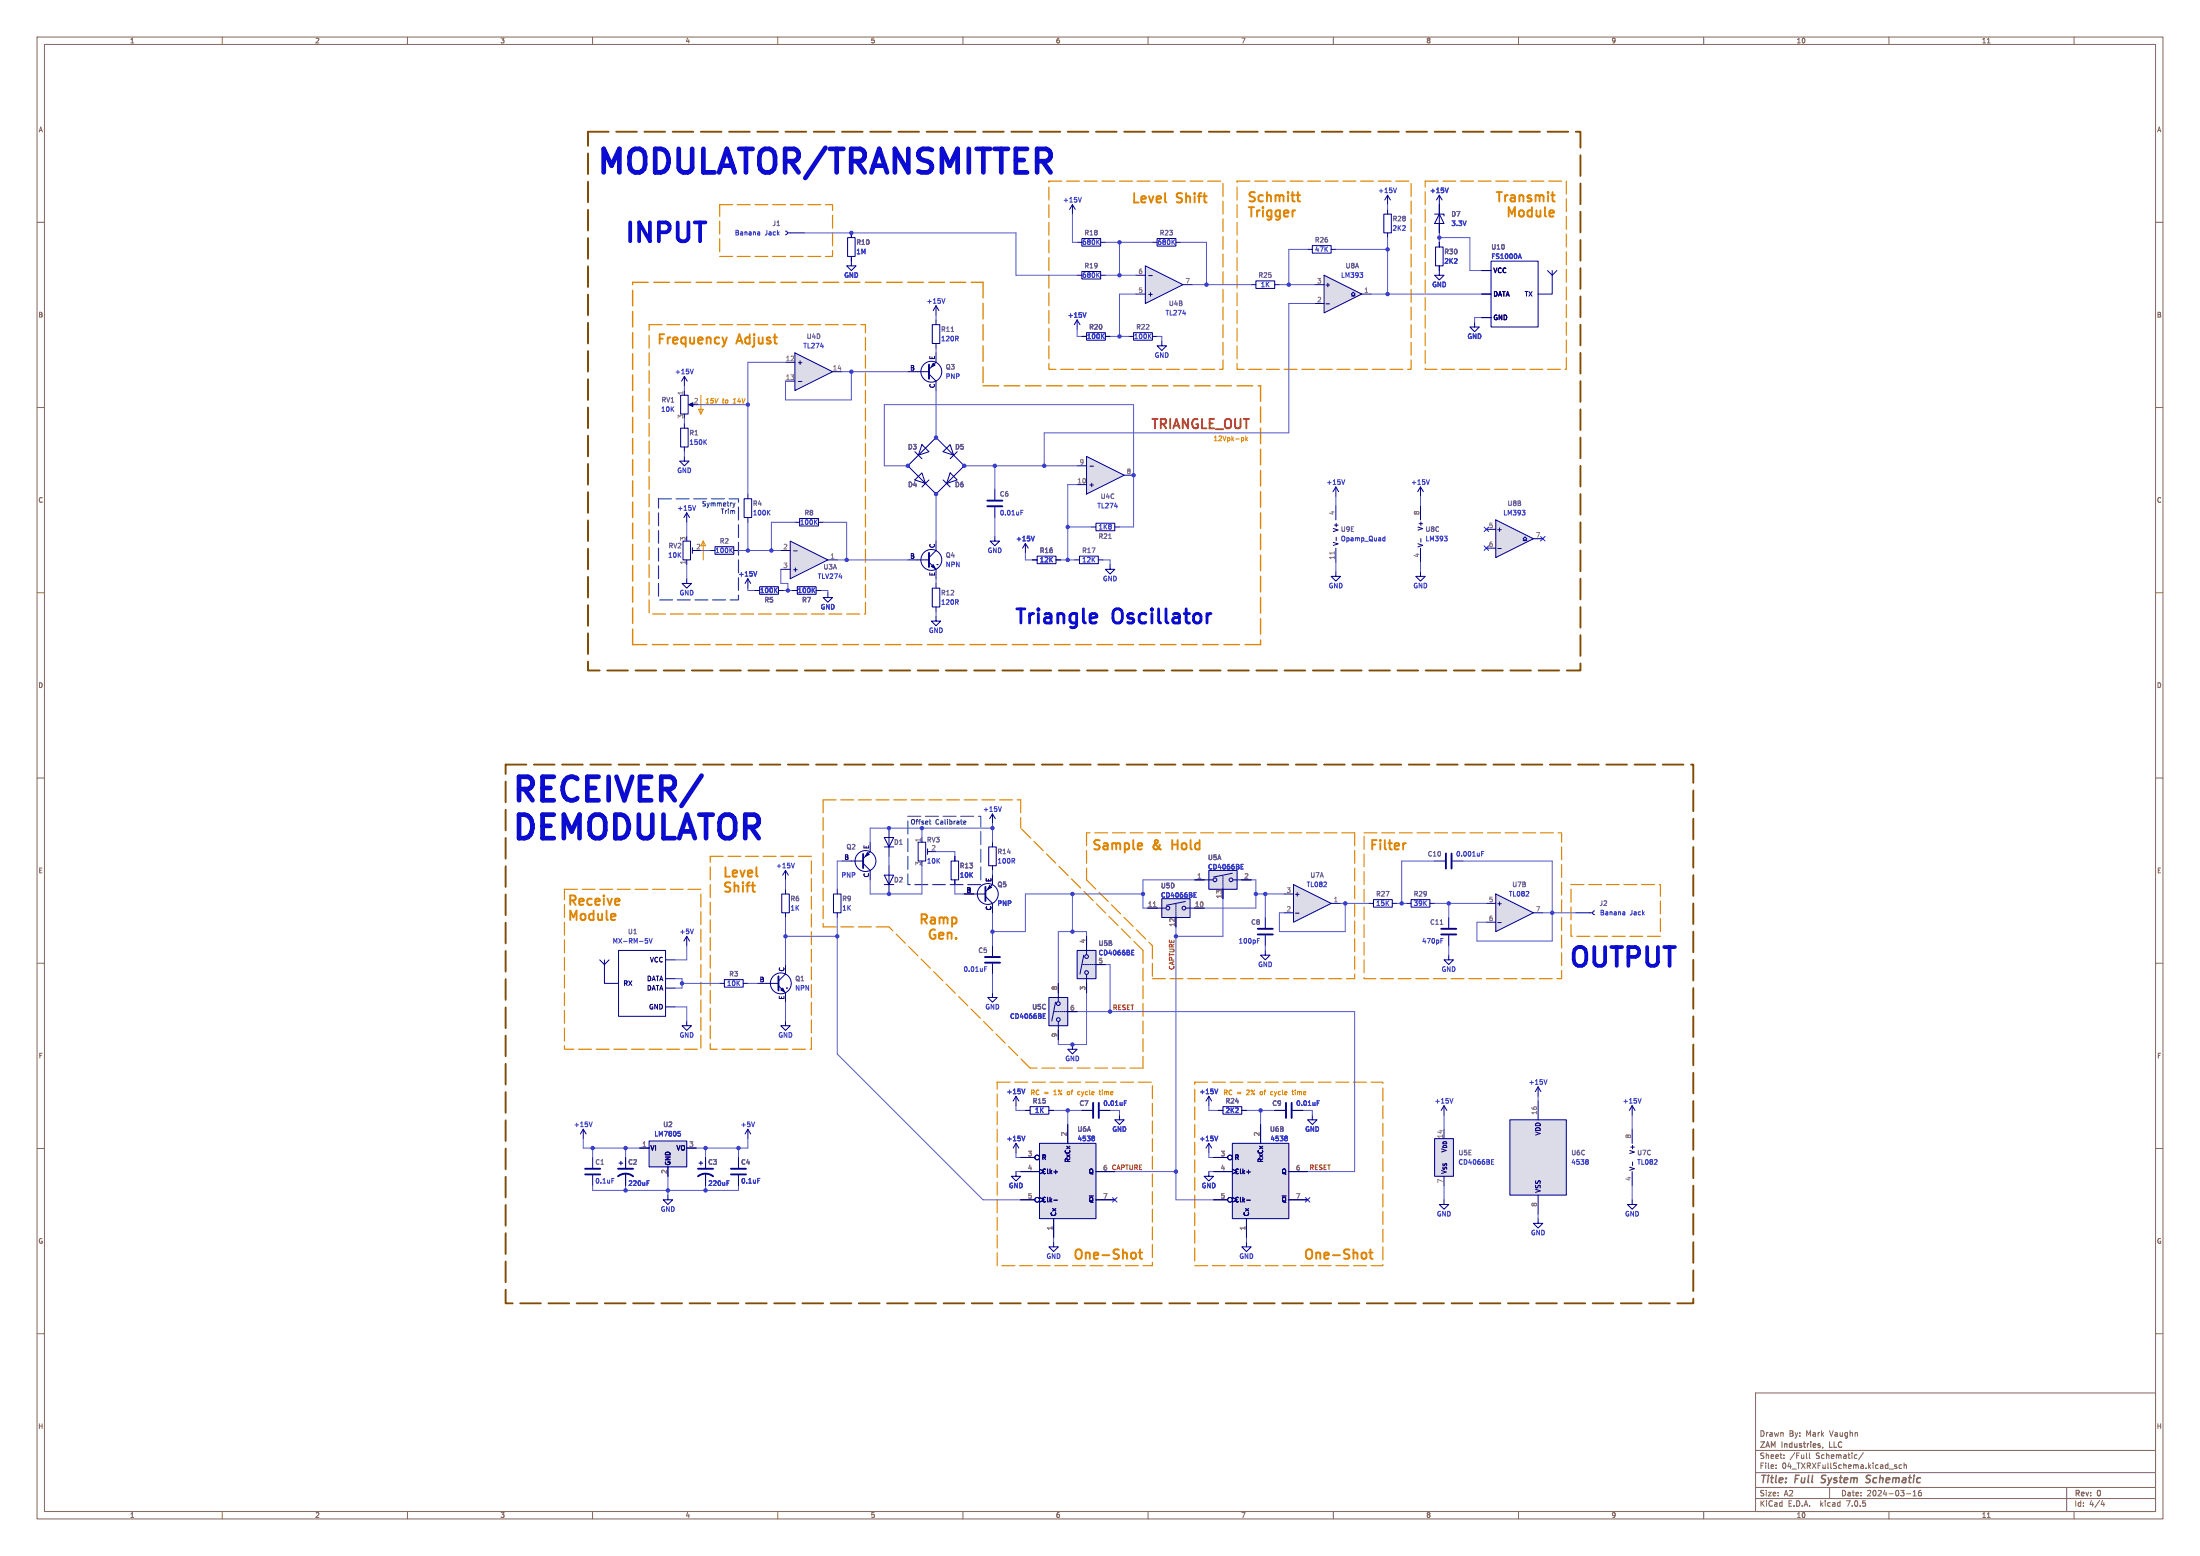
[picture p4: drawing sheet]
<svg xmlns="http://www.w3.org/2000/svg" width="594mm" height="420mm" viewBox="0 0 594 420" stroke-linecap="round" stroke-linejoin="round" font-family="sans-serif">
<g fill="none" stroke="#83655e" stroke-width=".27">
<path d="M10 10h574v400h-574zM12 12h570v396h-570zM60 10v2M110 10v2M160 10v2M210 10v2M260 10v2M310 10v2M360 10v2M410 10v2M460 10v2M510 10v2"/>
<path d="M536.6 11.6h.7M560 10v2M10 60h2M582 60h2M10 110h2M582 110h2M10 160h2M582 160h2M10 210h2M582 210h2M10 260h2M582 260h2"/>
<path d="M10 310h2M582 310h2M10 360h2M474 376h108v32h-108zM582 360h2M474 397.5h108M474 391.5h108M479.5 396.2v.2M479.5 395.4v.2M481.7 393.5v.2M481.7 392.7v.2M487.7 392.2v1.3l.3 .2"/>
<path d="M488.5 392.2v1.3l.2 .2M501.2 392.7h.2M501.4 393.6l-.2 .1M503.1 392.1l-1.3 1.9M511.5 395.7l.7 .4-.2 .3-.5-.1M512.1 395.4h-.4l-.2 .2M513.5 395.4h-.5l-.3 .3 .2 .6h.6M514.1 395.5l.6-.1v1M514.1 394.9v1.5M60 408v2M110 408v2M160 408v2"/>
<path d="M210 408v2M260 408v2M310 408v2M360 408v2M410 408v2M460 408v2M474 404.5h108M474 401.5h108M494 401.5v3M510 408v2M514.7 403.2h1.2M516.5 403.8h.9"/>
<path d="M516.5 402.7l.5-.4v1.5M518.7 402.3h-.5l-.2 .3v.9l.2 .3 .5-.2v-.7l-.5-.1-.2 .3M536.6 409.6h.7M558 401.5v6.5M560 408v2M567.7 405l-.4 1.1h.9M568 405.6v1"/>
</g>
<path d="M504.2 398.3l-.3 .5 .3 .3M503.7 400.1l.8 .1" fill="none" stroke="#83655e" stroke-width=".4"/>
<path d="M492.2 390.6l-.1 .2" fill="none" stroke="#83655e" stroke-width=".3"/>
<g fill="none" stroke="#000084" stroke-width=".27">
<path d="M161.9 259.1l1.3 1.3v-1.3M164.5 259.1l-1.3 1.3v5h3.8M167 256.5h12.7v17.8h-12.7zM179.7 259.1h2.5M185.4 252.7l-.7 1.3M185.4 252.7v2.6M185.4 252.7l.8 1.3M211.1 241.3h2v5.1h-2zM212.1 240v1.3M212.1 246.4v1.3M179.7 266.7h2.5M179.7 264.2h2.5"/>
<path d="M179.7 271.8h2.5M194.3 265.4h1.3M195.6 264.4h5.1v2h-5.1zM200.7 265.4h1.2M157.5 304.8l-.8 1.3M157.5 304.8v2.5M157.5 304.8l.7 1.3M326.4 308.6l-.8 1.3M326.4 308.6v2.6M326.4 308.6l.8 1.3"/>
</g>
<path d="M174.2 253.3h.6M174.7 253.8l.2 .2-.2 .6M175.3 253.3l.4 1.3 .4-1.3M187.2 250.8l-.4 1.2M159.9 302.8l-.4 1.3M328.8 306.6l-.4 1.3" fill="none" stroke="#353dd0" stroke-width=".27"/>
<path d="M214.6 95.3l10.2 5-10.2 5.1z" fill="#dcdbe8"/>
<g fill="none" stroke="#000084" stroke-width=".27">
<path d="M212.1 97.8h2.5M214.6 95.3l10.2 5-10.2 5.1zM212.1 102.9h2.5M224.8 100.3h2.5M200.9 134.6h2v5.1h-2zM201.9 133.4v1.2M201.9 139.7v1.3M215.9 140h5.1v2h-5.1zM201.9 156.2l-.7 1.3M201.9 156.2v2.6M201.9 156.2l.8 1.3M203.8 159.4h1.3"/>
<path d="M205.1 158.4h5.1v2h-5.1zM210.2 159.4h1.3M214 159.4h1.3M214.6 141h1.3M215.3 158.4h5v2h-5zM220.3 159.4h1.3M221 141h1.2M360.7 154.3v1.3h1.2l-1.2 1.2-1.3-1.2h1.3M383.5 154.3v1.3h1.3l-1.3 1.2-1.2-1.2h1.2M180.3 322.6v1.3h1.3l-1.3 1.2-1.2-1.2h1.2"/>
</g>
<path d="M215.5 103h1" fill="none" stroke="#15005e" stroke-width=".27"/>
<path d="M204.3 154.2l-.4 1.3" fill="none" stroke="#353dd0" stroke-width=".27"/>
<path d="M213.4 146.1l10.1 5-10.1 5.1z" fill="#dcdbe8"/>
<g fill="none" stroke="#000084" stroke-width=".27">
<path d="M183.8 106.7h2v5.1h-2zM184.8 101.6l-.8 1.3M184.8 101.6v2.5M184.8 105.4v1.3M184.8 101.6l.7 1.3M186.3 109.2h1M210.8 148.6h2.6M210.8 153.7h2.6M213.4 146.1l10.1 5-10.1 5.1zM223.5 151.1h2.6M268 219.7l-.8 1.3M268 219.7v2.6"/>
<path d="M268 219.7l.7 1.3M212.1 235l-.8 1.2M212.1 235v2.5M212.1 235l.8 1.2M212.1 275.6v1.3h1.3l-1.3 1.2-1.3-1.2h1.3"/>
</g>
<path d="M214.3 148.7h.9" fill="none" stroke="#15005e" stroke-width=".27"/>
<path d="M187.2 99.6l-.4 1.3M270.4 217.7l-.4 1.3M214.5 233l-.4 1.3" fill="none" stroke="#353dd0" stroke-width=".27"/>
<path d="M185.9 109.2l1.2-.5v1z" fill="#000084" stroke="#000084" stroke-width=".27"/>
<path d="M293.4 123.2l10.1 5.1-10.1 5.1z" fill="#dcdbe8"/>
<g fill="none" stroke="#000084" stroke-width=".27">
<path d="M289.6 55.2l-.8 1.3M289.6 55.2v2.6M289.6 55.2l.7 1.3M290.8 74.3h1.3M290.8 65.4h1.3M292.1 73.3h5.1v2h-5.1zM292.1 64.4h5.1v2h-5.1zM297.2 74.3h1.2M297.2 65.4h1.2M183.8 115.6h2v5.1h-2zM184.8 114.3v1.3M184.8 123.2v1.3h1.3l-1.3 1.2-1.3-1.2h1.3"/>
<path d="M184.8 120.7v1.2M185.4 138.4l-.7 1.3M185.4 138.4v2.6M185.4 138.4l.8 1.3M290.8 130.8h2.6M290.8 125.7h2.6M293.4 123.2l10.1 5.1-10.1 5.1zM303.5 128.3h2.6M184.4 146.1h2v5h-2zM185.4 156.2v1.3h1.3l-1.3 1.3-1.3-1.3h1.3M185.4 151.1v1.3M186.9 147.8v1.6"/>
<path d="M186.9 148.6h1.1M191.8 148.6h1.2M193 147.6h5.1v2h-5.1zM198.1 148.6h1.3M245.1 151.1h5.7M250.8 151.8l1.9 1.9v2.5M251.7 158.8h2v5h-2zM252.7 146.1v2.5l-1.9 1.9M252.7 157.5v1.3M253 152.4h.1M268.6 144.8v1.3h1.3l-1.3 1.2-1.3-1.2h1.3M276.9 146.7l-.8 1.3"/>
<path d="M276.9 146.7v2.5M276.9 146.7l.7 1.3M278.8 151.1h1.2M280 150.1h5.1v2h-5.1zM285.1 151.1h1.3M290.2 151.1h1.3M291.5 150.1h5v2h-5zM296.5 151.1h1.3M299.7 152.4v1.3h1.3l-1.3 1.2-1.3-1.2h1.3M252.7 166.4v1.2h1.3l-1.3 1.3-1.2-1.3h1.2M252.7 163.8v1.3M204.5 265.4h5.7"/>
<path d="M210.2 266.1l1.9 1.9v2.5M212.1 260.4v2.5l-1.9 1.9M212.3 266.7h.1"/>
<circle cx="251.5" cy="151.1" r="2.82"/>
<circle cx="210.8" cy="265.4" r="2.82"/>
</g>
<path d="M294.3 125.8h.9" fill="none" stroke="#15005e" stroke-width=".27"/>
<path d="M292 53.3l-.4 1.3M187.8 136.5l-.4 1.2M279.3 144.7l-.4 1.3" fill="none" stroke="#353dd0" stroke-width=".27"/>
<path d="M250.8 149.2v3.8M210.2 263.5v3.8" fill="none" stroke="#000084" stroke-width=".51"/>
<g fill="#000084" stroke="#000084" stroke-width=".27">
<path d="M210.8 267.2l.5-.5 .5 1z"/>
<path d="M251.5 152.9l.5-.5 .5 1z"/>
</g>
<path d="M309.2 71.8l10.2 5-10.2 5.1z" fill="#dcdbe8"/>
<g fill="none" stroke="#000084" stroke-width=".27">
<path d="M306.7 79.4h2.5M306.7 74.3h2.5M309.2 71.8l10.2 5-10.2 5.1zM319.4 76.8h2.5M337.8 76.8h1.3M339.1 75.8h5.1v2.1h-5.1zM344.2 76.8h1.2M353.1 67.3h1.2M354.3 66.3h5.1v2h-5.1zM359.4 67.3h1.3M322.6 237.5h4.8M326.4 235h7.6v5h-7.6z"/>
<path d="M330.2 236.5v.2M330.2 237v.2M330.2 237.5v.2M330.2 238v.3M330.2 238.5v.3M330.2 239v.3M330.2 239.5v3.1M332.7 235.7l-5 1M333 237.5h4.8M309.9 245.1h4.8M313.7 242.6h7.6v5.1h-7.6zM317.5 244.1v.2"/>
<path d="M317.5 244.6v.3M317.5 245.1v.3M317.5 245.6v.3M317.5 246.1v.3M317.5 246.6v.3M317.5 247.1v3.1M320 243.3l-5 1M320.3 245.1h4.8M341.6 256.5v1.3h-1.2l1.2 1.3 1.3-1.3h-1.3M341.6 247.7v2.7M341.6 252.5v2.8M391.2 257.8v1.3h-1.3l1.3 1.3 1.2-1.3h-1.2"/>
<path d="M283.2 269.2h5.1v7.7h-5.1zM284.7 273.1h.3M285 270.5l-1 5.1M285.2 273.1h.3M285.7 265.4v4.9M285.7 275.8v4.9M285.7 273.1h.3M286.3 273.1h.2M286.8 273.1h.2M287.3 273.1h.2M287.8 273.1h3M326.4 295.9l-.8 1.3"/>
<path d="M326.4 295.9v2.6M326.4 295.9l.8 1.3M328.9 299.7h1.3M330.2 298.7h5.1v2h-5.1zM335.3 299.7h1.2M344.2 299.7h2.8M349 299.7h2.8M440.7 298.5l-.8 1.2M440.7 298.5v2.5M440.7 298.5l.8 1.2M160 312.4v2.8M160 317.2v2.8"/>
<path d="M172.7 309.9h2.6M175.3 308h10.1v7h-10.1zM180.3 315v2.5M185.4 309.9h2.6M199.4 312.4v2.8M199.4 317.2v2.8M302.3 301v1.3h1.2l-1.2 1.2-1.3-1.2h1.3M326.4 316.2v1.3h1.3l-1.3 1.3-1.3-1.3h1.3M354.3 301v1.3h1.3l-1.3 1.2-1.2-1.2h1.2M440.7 304.8v3.8M440.7 316.2v3.8M389.9 323.9v1.2h1.3l-1.3 1.3-1.3-1.3h1.3"/>
<path d="M440.7 323.9v1.2h1.3l-1.3 1.3-1.3-1.3h1.3"/>
<circle cx="328" cy="237.5" r=".51"/>
<circle cx="332.4" cy="237.5" r=".51"/>
<circle cx="315.3" cy="245.1" r=".51"/>
<circle cx="319.7" cy="245.1" r=".51"/>
<circle cx="285.7" cy="270.9" r=".51"/>
<circle cx="285.7" cy="275.2" r=".51"/>
</g>
<path d="M310.2 74.4h.9M440.8 313.6v1" fill="none" stroke="#15005e" stroke-width=".27"/>
<g fill="#dcdbe8" stroke="#dcdbe8" stroke-width=".27">
<path d="M175.3 308h10.1v7h-10.1z"/>
<path d="M326.4 235h7.6v5h-7.6z"/>
<path d="M313.7 242.6h7.6v5.1h-7.6z"/>
<path d="M283.2 269.2h5.1v7.7h-5.1z"/>
</g>
<g fill="none" stroke="#353dd0" stroke-width=".27">
<path d="M335.1 233.9h.4M335.1 234.6h.6M335.1 233.3h.6M322.4 241.5h.4M322.4 242.2h.6M322.4 240.9h.6M339.5 253.3h.6M281.7 274.2h.4M281.7 274.9h.6M281.7 273.6h.6M328.8 293.9l-.4 1.3M355.6 297.7h.5"/>
<path d="M355.6 297.1h.6M443.1 296.5l-.4 1.3M165.2 318.1h.6M183.1 305.4h.6M183.5 305.9l.3 .2-.3 .5M204.6 318.1h.6"/>
</g>
<path d="M339.6 252.2h4.1M339.6 250.7h4.1M347.2 297.7v4.1M348.7 297.7v4.1M158 317h4.1M158 315.5h4.1M197.4 317h4M197.4 315.5h4" fill="none" stroke="#000084" stroke-width=".51"/>
<path d="M311.4 244.7h.7" fill="none" stroke="#848484" stroke-width=".27"/>
<path d="M403.9 241.3l10.1 5.1-10.1 5.1z" fill="#dcdbe8"/>
<g fill="none" stroke="#000084" stroke-width=".27">
<path d="M294.6 142.2h1.3M295.9 141.2h5.1v2.1h-5.1zM301 142.2h1.3M223.5 160v1.3h1.3l-1.3 1.3-1.3-1.3h1.3M387.3 232.4h2.8M392.2 232.4h2.8M379.7 243.8h1.3M381 242.8h5.1v2.1h-5.1zM386.1 243.8h1.2M391.2 247.7v2.7M391.2 252.5v2.8M401.3 243.8h2.6"/>
<path d="M401.3 248.9h2.6M403.9 241.3l10.1 5.1-10.1 5.1zM414 246.4h2.6M185.4 275.6v1.3h1.3l-1.3 1.2-1.3-1.2h1.3M389.9 298.5l-.8 1.2M389.9 298.5v2.5M389.9 298.5l.8 1.2M415.3 293.4l-.8 1.2M415.3 293.4v2.5M415.3 293.4l.8 1.2M167.1 313.9h1M167.6 313.4v1.1"/>
<path d="M168.9 312.4v2.8M168.9 316.7v3.3M188.7 313.9h1M189.2 313.4v1.1M190.5 312.4v2.8M190.5 316.7v3.3M201.9 304.8l-.7 1.3M201.9 304.8v2.5M201.9 304.8l.8 1.3M387.3 307.3h5.1v10.2h-5.1zM389.9 317.5v2.5"/>
</g>
<path d="M404.4 249h1" fill="none" stroke="#15005e" stroke-width=".27"/>
<path d="M390.4 230.4v4M391.9 230.4v4M389.1 252.2h4.1M389.1 250.7h4.1M166.9 317.5a3.3 3.3 0 0 1 4 0M166.9 315.5h4M188.5 317.5a3.3 3.3 0 0 1 4 0M188.5 315.5h4" fill="none" stroke="#000084" stroke-width=".51"/>
<path d="M400 230.4h.5M400 229.8h.6M389 253.3h.6M392.3 296.5l-.4 1.3M417.7 291.4l-.4 1.3M174.7 318.7h.6M196.3 318.7h.6M203.7 302.8l-.4 1.3M402.7 313.6h.4M402.7 314.3h.6M402.7 313h.6" fill="none" stroke="#353dd0" stroke-width=".27"/>
<path d="M387.3 307.3h5.1v10.2h-5.1z" fill="#dcdbe8" stroke="#dcdbe8" stroke-width=".27"/>
<path d="M349.2 238.8l10.2 5-10.2 5.1z" fill="#dcdbe8"/>
<g fill="none" stroke="#000084" stroke-width=".27">
<path d="M252.7 95.3v2.5l-1.9 1.9M292.1 90.8h1.3M293.4 89.8h5v2h-5zM298.4 90.8h1.3M304.8 90.8h1.3M306.1 89.8h5v2h-5zM311.1 90.8h1.3M245.1 100.3h5.7M250.8 101l1.9 1.9v2.5M360.7 131.4v2.6M360.7 136.5v3.8M360.7 131.4l-.8 1.3"/>
<path d="M360.7 131.4l.7 1.3M360.7 148v3.8M349.2 238.8l10.2 5-10.2 5.1zM346.7 246.4h2.5M346.7 241.3h2.5M359.4 243.8h2.5M369.6 243.8h1.2M370.8 242.8h5.1v2.1h-5.1zM375.9 243.8h1.3M415.3 328.9v1.3h1.3l-1.3 1.3-1.3-1.3h1.3"/>
<circle cx="251.5" cy="100.3" r="2.82"/>
</g>
<path d="M360.8 145v1M349.8 246.5h.9" fill="none" stroke="#15005e" stroke-width=".27"/>
<path d="M250.8 98.4v3.8" fill="none" stroke="#000084" stroke-width=".51"/>
<path d="M252 98l.5 .6-1 .5z" fill="#000084" stroke="#000084" stroke-width=".27"/>
<path d="M360.3 148.9v.7" fill="none" stroke="#848484" stroke-width=".27"/>
<path d="M363.1 129.5l-.4 1.3M373.6 145.1l.3 .1M373.9 144.7v1.3M373.9 145.9l-.3 .1" fill="none" stroke="#353dd0" stroke-width=".27"/>
<path d="M403.9 140.3l10.1 5.1-10.1 5.1z" fill="#dcdbe8"/>
<g fill="none" stroke="#000084" stroke-width=".27">
<path d="M373.6 57.8h2.1v5.1h-2.1zM374.6 56.5v1.3M387.3 57.8h2.6v.5M388.6 57.8l1.3 2.5h-2.6zM388.6 55.2v7.7M212.1 62.4l.4 .1 .1 .4-.2 .3-.3 .2M212.6 62.9h4.6M228.9 64.1h2v5.1h-2zM229.9 69.2v2.6h1.2l-1.2 1.2-1.3-1.2h1.3M229.9 62.9v1.2M311.1 65.4h1.3M312.4 64.4h5.1v2h-5.1z"/>
<path d="M317.5 65.4h1.3M374.6 62.9v1.2M387.6 66.7h2v5.1h-2zM388.6 71.8v2.5h1.3l-1.3 1.3-1.3-1.3h1.3M388.6 65.4v1.3M251.7 87.6h2v5.1h-2zM252.7 82.6l-.7 1.2M252.7 82.6v2.5M252.7 86.4v1.2M252.7 92.7v1.3M252.7 82.6l.8 1.2M290.8 86.4l-.7 1.2"/>
<path d="M290.8 86.4v2.5M290.8 86.4l.8 1.2M313.7 92.1v1.2h1.3l-1.3 1.3-1.3-1.3h1.3M252.7 118.1h.1M252.7 118.1l7.6 7.6M252.7 118.1l-7.6 7.6M245.1 125.7h.1M245.1 125.7l7.6 7.7M247 129.5l1.9-1.9 1 2.9zM247 121.9l1.9 1.9M248.9 120l1.9 1.9-2.8 1zM250.8 129.5l-1.9 1.9"/>
<path d="M252.7 133.4h.1M254.6 121.9l1.9-1.9 1 2.9zM254.6 129.5l1.9 1.9M256.5 127.6l1.9 1.9-2.8 1zM258.4 121.9l-1.9 1.9M260.3 125.7h.1M260.3 125.7l-7.6 7.7M268.6 132.1v2.8M268.6 136.9v2.8M383.5 131.4v2.6M383.5 136.5v3.8M383.5 131.4l-.7 1.3"/>
<path d="M383.5 131.4l.8 1.3M383.5 148v3.8M401.3 142.9h2.6M401.3 148h2.6M403.9 140.3l10.1 5.1-10.1 5.1zM411.2 145.9h.5l-.5-.5 .5-.5 .5 .5-.5 .5h.5M414 145.4h2.6M247.9 227.3h2v5.1h-2zM248.9 226.1v1.2M250.4 229.1v1.5M250.4 229.9h1.1M256.8 232.4h2v5.1h-2z"/>
<path d="M257.8 231.1v1.3M257.8 237.5v1.3M268 255.3v2.8M268 260.1v2.8M327.7 312.4h3.8M327.7 316.2h5M332.7 308.6h15.3v20.3h-15.3zM340.4 303.5v5.1M348 316.2h5.1M327.7 323.9h3.8M336.5 335.3v1.3h1.3l-1.3 1.2-1.2-1.2h1.2M336.5 328.9v5.1"/>
<path d="M348 323.9h5.1"/>
<circle cx="332.1" cy="312.4" r=".63"/>
<circle cx="332.1" cy="323.8" r=".63"/>
</g>
<path d="M383.6 145.4v.9M404.4 148.1h1M336.6 316.3h1M336.6 323.9h1" fill="none" stroke="#15005e" stroke-width=".27"/>
<path d="M255.1 80.6l-.4 1.3M293.2 84.4l-.4 1.3M275.6 138.3h.5M275.6 137.7h.6M386 129.5l-.5 1.3M265.8 261.5h.5M265.8 260.9h.6M347.4 306.6l.2 .3M347.6 306.9v.1M347.6 307l-.2 .2 .2 .2-.2 .5" fill="none" stroke="#353dd0" stroke-width=".27"/>
<path d="M266.6 136.7h4M266.6 135.1h4M265.9 259.8h4.1M265.9 258.3h4.1" fill="none" stroke="#000084" stroke-width=".51"/>
<path d="M332.7 308.6h15.3v20.3h-15.3z" fill="#dcdbe8" stroke="#dcdbe8" stroke-width=".27"/>
<path d="M357.5 74.3l10.2 5.1-10.2 5.1z" fill="#dcdbe8"/>
<g fill="none" stroke="#000084" stroke-width=".27">
<path d="M374.6 52.7l-.7 1.3M374.6 52.7v2.5M374.6 52.7l.8 1.3M388.6 52.7l-.7 1.3M388.6 52.7v5.1M388.6 52.7l.8 1.3M229.9 62.9v1.2M229.9 69.2v1.3M355 76.8h2.5M357.5 74.3l10.2 5.1-10.2 5.1zM364.9 79.9h.5l-.5-.5 .5-.5 .5 .5-.5 .5h.5M367.7 79.4h2.5"/>
<path d="M388.6 60.3v2.6M388.6 65.4v1.3M388.6 71.8v1.2M400 79.4h2.6M400 73h2.6M402.6 70.5h12.7v17.8h-12.7zM417.8 73l1.3 1.3v5.1h-3.8M419.1 73v1.3l1.3-1.3M292.1 90.8h1.3M298.4 90.8h1.3M355 81.9h2.5M398.1 87v1.3h1.3l-1.3 1.2-1.2-1.2h1.2"/>
<path d="M400 85.7h2.6M252.7 118.1h.1M245.1 125.7h.1M252.7 133.4h.1M260.3 125.7h.1M203.8 159.4h1.3M210.2 159.4h1.3M214 159.4h1.3M220.3 159.4h1.3M278.8 151.1h1.2M285.1 151.1h1.3M227.3 232.4h5.7"/>
<path d="M233 233l1.9 2v2.5M234.9 227.3v2.6l-1.9 1.9M238.8 226.1h2.5l-1.3 2.5zM238.8 236.2h2.5l-1.3 2.6zM238.8 228.6h2.5M238.8 238.8h2.5M240 223.5v7.6M240 233.7v7.6M257.8 231.1v1.3M257.8 237.5v1.3M267 228.6h2v5.1h-2zM268 236.2v2.6l-1.9 1.9"/>
<path d="M268 227.3v1.3M268 233.7v1.3M322.6 237.5h2.5M335.3 237.5h2.5M225 241.3h2.1v5.1h-2.1zM226.1 240v1.3M226.1 246.4v1.3M260.3 241.3h5.8M266.1 241.9l1.9 1.9v2.6M290.8 256.5h5.1v7.7h-5.1zM292.6 257.8l-1 5.1M293.4 252.7v4.9"/>
<path d="M309.9 245.1h2.5M317.5 247.7v2.5M322.6 245.1h2.5M330.2 240v2.6M425.4 246.4h4.6M430.5 245.9l-.3 .1-.2 .4 .2 .3 .3 .2M268 268v1.2h1.2l-1.2 1.3-1.3-1.3h1.3M285.7 265.4v2.6M285.7 278.1v2.6M288.3 273.1h2.5M292.4 260.4h.2M292.9 260.4h.2"/>
<path d="M293.4 263.1v4.9M293.4 260.4h.2M293.9 260.4h.2M294.4 260.4h.2M294.9 260.4h.2M295.4 260.4h3M274.3 295.9l-.7 1.3M274.3 295.9v2.6M274.3 295.9l.8 1.3M276.9 299.7h1.2M278.1 298.7h5.1v2h-5.1zM283.2 299.7h1.3"/>
<path d="M289.6 281.9v1.3h-1.3l1.3 1.3 1.2-1.3h-1.2M292.1 299.7h2.8M296.9 299.7h2.8M328.9 299.7h1.3M335.3 299.7h1.2M344.2 299.7h2.8M349 299.7h2.8M415.3 297.2v5.1M168.9 312.4v2.8M168.9 316.7v3.3M172.7 309.9h2.6M180.3 315v2.5"/>
<path d="M185.4 309.9h2.6M190.5 312.4v2.8M190.5 316.7v3.3M199.4 312.4v2.8M199.4 317.2v2.8M274.3 316.2v1.3h1.3l-1.3 1.3-1.3-1.3h1.3M274.3 308.6v2.6M274.3 308.6l-.7 1.3M274.3 308.6l.8 1.3M275.6 312.4h3.8M275.6 316.2h5.1M280.7 308.6h15.2v20.3h-15.2z"/>
<path d="M288.3 303.5v5.1M295.9 316.2h5.1M327.7 312.4h3.8M327.7 316.2h5M340.4 303.5v5.1M348 316.2h5.1M407.7 302.3h15.2v20.3h-15.2zM275.6 323.9h3.8M284.5 335.3v1.3h1.2l-1.2 1.2-1.3-1.2h1.3M284.5 328.9v5.1M295.9 323.9h5.1M327.7 323.9h3.8"/>
<path d="M336.5 328.9v5.1M348 323.9h5.1M415.3 322.6v5.1"/>
<circle cx="233.7" cy="232.4" r="2.82"/>
<circle cx="266.7" cy="241.3" r="2.82"/>
<circle cx="293.4" cy="258.2" r=".51"/>
<circle cx="293.4" cy="262.5" r=".51"/>
<circle cx="280" cy="312.4" r=".63"/>
<circle cx="332.1" cy="312.4" r=".63"/>
<circle cx="280" cy="323.8" r=".63"/>
<circle cx="332.1" cy="323.8" r=".63"/>
</g>
<path d="M358 82h1M284.5 316.3h1M336.6 316.3h1M284.5 323.9h1M336.6 323.9h1" fill="none" stroke="#15005e" stroke-width=".27"/>
<g fill="#dcdbe8" stroke="#dcdbe8" stroke-width=".27">
<path d="M290.8 256.5h5.1v7.7h-5.1z"/>
<path d="M280.7 308.6h15.2v20.3h-15.2z"/>
<path d="M407.7 302.3h15.2v20.3h-15.2z"/>
</g>
<g fill="none" stroke="#353dd0" stroke-width=".27">
<path d="M377.1 50.7l-.5 1.3M391 50.7l-.4 1.3M410 69.4h.6M410.3 68.5l.5 1.3M293.2 84.4l-.4 1.3M204.3 154.2l-.4 1.3M279.3 144.7l-.4 1.3M335.1 233.9h.4M335.1 234.6h.6M335.1 233.3h.6M305.6 257.1h.4M305.6 257.8h.6"/>
<path d="M305.6 256.5h.6M322.4 241.5h.4M322.4 242.2h.6M322.4 240.9h.6M281.7 274.2h.4M281.7 274.9h.6M281.7 273.6h.6M276.7 293.9l-.4 1.3M303.6 297.7h.4M303.6 297.1h.6M328.8 293.9l-.4 1.3M355.6 297.7h.5"/>
<path d="M355.6 297.1h.6M174.7 318.7h.6M183.1 305.4h.6M183.5 305.9l.3 .2-.3 .5M196.3 318.7h.6M204.6 318.1h.6M276.7 306.6l-.4 1.3M295.3 306.6l.2 .3M295.5 306.9v.1M295.5 307l-.2 .2 .2 .2-.2 .5M328.8 306.6l-.4 1.3M347.4 306.6l.2 .3"/>
<path d="M347.6 306.9v.1M347.6 307l-.2 .2 .2 .2-.2 .5M428.6 313l.2 .2M428.8 313.2v.1M428.8 313.3l-.2 .2 .2 .3-.2 .5"/>
</g>
<path d="M233 230.5v3.8M266.1 239.4v3.8M295.1 297.7v4.1M296.7 297.7v4.1" fill="none" stroke="#000084" stroke-width=".51"/>
<g fill="#000084" stroke="#000084" stroke-width=".27">
<path d="M267.2 239l.5 .5-1 .5z"/>
<path d="M234.2 230.1l.5 .5-1 .5z"/>
</g>
<g fill="none" stroke="#dd8500" stroke-width=".51">
<path d="M350.1 52.7h.9M350.6 54.3l.4 .1M418.8 52.7h1M419.3 54.3l.5 .1M196.2 91.1l-.6 1.7M308.3 227.7l.1 .5-1.2 .2M379.3 227.6h.3M306.6 338.3v1.2M307.4 338.1h1M307.8 337.2v2.2l.1 .3 .5 .1M368.8 338.3v1.2M369.7 338.1h.9"/>
<path d="M370 337.2v2.2l.1 .3 .5 .1"/>
</g>
<path d="M197.9 135.8l.3 .8M198.2 136.6l-.2 .3M198.5 135.8l-.3 .8M250.9 221.6h.4M251 222.3l.3 .2M260.2 222l.6-.1-.1-.2-.3-.1-.2 .2v.6h.5" fill="none" stroke="#02846f" stroke-width=".27"/>
<path d="M296 165.8l.1 .7-1.8 .4M326.6 165.6h.4" fill="none" stroke="#0b0bd1" stroke-width=".76"/>
<path d="M189.4 209.4l-5.4 8.1" fill="none" stroke="#0b0bd1" stroke-width="1.3"/>
<path d="M188.6 110.5h1.3l-.7 1.3zM189.2 106.7v5.1M335.7 118.2v.7M336.4 117.7v1.3M336.5 118.5l.3 .5M336.8 118.1l-.4 .5M189.9 146.1l.6 1.2h-1.3zM189.9 146.1v5" fill="none" stroke="#dd8500" stroke-width=".27"/>
<g fill="none" stroke="#dd8500" stroke-width=".32" stroke-dasharray="3.5 1.3">
<path d="M194.3 55.2h30.5v14h-30.5v-14M283.2 48.9h47v50.8h-47v-50.8M334 48.9h47v50.8h-47v-50.8M384.8 48.9h38.1v50.8h-38.1v-50.8M175.3 87.6h58.4v78.1h-58.4v-78.1M222.2 215.9v34.3M222.2 215.9h53.4M275.6 215.9v7.6M191.8 231.1h27.3v52.1h-27.3v-52.1M293.4 224.8v10.2M293.4 237.5l17.7 17.8M293.4 235v2.5"/>
<path d="M365.8 224.8v39.4M365.8 224.8h-72.4M368.3 224.8h53.3v39.4h-53.3v-39.4M424.2 238.8h24.1v13.9h-24.1v-13.9M152.4 240h36.8v43.2h-36.8v-43.2M222.2 250.2h17.8M308.6 256.5l-33-33M308.6 256.5v31.8M311.1 255.3v8.9M311.1 264.2h54.7M269.2 292.1h41.9v49.5h-41.9v-49.5M278.1 288.3l-38.1-38.1"/>
<path d="M308.6 288.3h-30.5M322.6 292.1h50.8v49.5h-50.8v-49.5"/>
</g>
<path d="M158.7 35.6h268v145.4h-268v-145.4M136.5 206.4h320.7v145.4h-320.7v-145.4" fill="none" stroke="#804d00" stroke-width=".51" stroke-dasharray="5.6 2"/>
<path d="M177.8 134.6h21.6v27.3h-21.6v-27.3M245.1 220.3h19.7v18.5h-19.7v-18.5" fill="none" stroke="#02846f" stroke-width=".32" stroke-dasharray="3.5 1.3"/>
<path d="M170.8 76.2h94.6M265.4 76.2v27.9M265.4 104.1h75M340.4 104.1v69.9M170.8 174v-97.8M340.4 174h-169.6" fill="none" stroke="#dd8500" stroke-width=".38" stroke-dasharray="4.2 1.5"/>
<g fill="none" stroke="#5256d0" stroke-width=".27">
<path d="M289.6 57.8v7.6h1.2M374.6 55.2v1.3M217.2 62.9h57.1v11.4h16.5M298.4 65.4h12.7M298.4 74.3h8.3M302.3 65.4v8.9M306.7 79.4h-4.4v11.4M318.8 65.4h7v11.4M321.9 76.8h15.9M345.4 76.8h9.6M353.1 67.3h-5.1v9.5M360.7 67.3h13.9"/>
<path d="M370.2 79.4h29.8M374.6 64.1v15.3M388.6 62.9v2.5M388.6 64.1h8.3v8.9h3.1M212.1 97.8h-10.2v35.6M252.7 85.1v1.3M252.7 94v1.3M290.8 88.9v1.9h1.3M299.7 90.8h5.1M312.4 90.8h1.3v1.3M355 81.9h-7v34.9h-66.1v8.9M400 85.7h-1.9v1.3"/>
<path d="M184.8 104.1v1.3M184.8 113v1.3M188.6 109.2h13.3M227.3 100.3h17.8M229.9 100.3v7.7h-17.8v-5.1M252.7 105.4v12.7M184.8 121.9v1.3M245.1 125.7h-6.3v-16.5h67.3v33h-3.8M252.7 133.4v12.7M260.3 125.7h30.5M268.6 125.7v6.4M268.6 139.7v5.1"/>
<path d="M290.8 130.8h-2.5v20.3M360.7 134v2.5M383.5 134v2.5M185.4 141v3.8M185.4 152.4v3.8M189.2 148.6h2.6M199.4 148.6h11.4M201.9 158.8v.6h1.9M201.9 141v7.6M210.8 153.7v3.8h1.9v1.9M211.5 159.4h2.5M214.6 141h-6.3v7.6"/>
<path d="M221.6 159.4h1.9v.6M222.2 141h6.4v10.1M226.1 151.1h19M252.7 156.2v1.3M276.9 149.2v1.9h1.9M286.4 151.1h3.8M288.3 142.2h6.3M297.8 151.1h1.9v1.3M360.7 151.8v2.5M383.5 151.8v2.5M252.7 165.1v1.3M212.1 237.5v2.5"/>
<path d="M227.3 232.4h-1.2v7.6M240 231.1v2.6M248.9 233.7v7.6h-14v-3.8M248.9 223.5v2.6M252.7 229.9h5.1v1.2M257.8 238.8v2.5h2.5M268 222.3v5M268 235v1.2M268 223.5h-33.1v3.8M322.6 237.5h-14v7.6h1.3M337.8 237.5h1.3v7.6h-14M387.3 232.4h-8.8v11.4"/>
<path d="M395 232.4h24.1v21.6h-20.3v-5.1h2.5M185.4 255.3v3.8h-3.2M212.1 247.7v12.7M212.1 252.7h14M226.1 247.7v36.8l39.3 39.4h10.2M268 246.4v8.9M289.6 241.3v10.2M293.4 252.7v-1.2h-7.7v13.9M308.6 241.3h-31.7v10.2h-8.9M317.5 250.2v73.7h10.2M330.2 242.6v10.1h-12.7M339.1 241.3h7.6"/>
<path d="M341.6 241.3v6.4M341.6 255.3v1.2M361.9 243.8h7.7M363.2 243.8v7.7h-17.8v-5.1h1.3M377.2 243.8h2.5M387.3 243.8h14M391.2 243.8v3.9M391.2 255.3v2.5M416.6 246.4h8.8M182.2 271.8h3.2v3.8M182.2 264.2h1.9v2.5h-1.9M184.1 265.4h10.2"/>
<path d="M201.9 265.4h2.6M212.1 270.5v5.1M268 262.9v5.1M290.8 273.1h75v43.1h-12.7M293.4 268v13.9h-7.7v-1.2M298.4 260.4h1.3v12.7M274.3 298.5v1.2h2.6M284.5 299.7h7.6M288.3 299.7v3.8M299.7 299.7h2.6v1.3M326.4 298.5v1.2h2.5M336.5 299.7h7.7"/>
<path d="M340.4 299.7v3.8M351.8 299.7h2.5v1.3M415.3 295.9v1.3M157.5 307.3v2.6h15.2M160 309.9v2.5M168.9 309.9v2.5M180.3 317.5v5.1M190.5 309.9v2.5M199.4 309.9v2.5M201.9 307.3v2.6h-13.9M274.3 316.2h1.3M274.3 311.2v1.2h1.3"/>
<path d="M301 316.2h16.5M326.4 316.2h1.3M326.4 311.2v1.2h1.3M389.9 301v3.8M440.7 301v3.8M160 320v1.3h39.4v-1.3M168.9 320v1.3M190.5 320v1.3M284.5 334v1.3M336.5 334v1.3M389.9 320v3.9M415.3 327.7v1.2"/>
<path d="M440.7 320v3.9"/>
</g>
<path d="M400.7 142.3l1.2 1.2M400.7 147.3l1.2 1.3M401.9 142.3l-1.2 1.2M401.9 147.3l-1.2 1.3M416 144.8l1.2 1.2M417.2 144.8l-1.2 1.2M300.4 323.2l1.2 1.3M301.6 323.2l-1.2 1.3M352.5 323.2l1.2 1.3M353.7 323.2l-1.2 1.3" fill="none" stroke="#290eec" stroke-width=".27"/>
<path d="M311.4 244.7h.7" fill="none" stroke="#848484" stroke-width=".27"/>
<g fill="#4026c4" stroke="#4026c4" stroke-width=".27">
<circle cx="378.5" cy="243.8" r=".46"/>
<circle cx="363.2" cy="243.8" r=".46"/>
<circle cx="308.6" cy="241.3" r=".46"/>
<circle cx="341.6" cy="241.3" r=".46"/>
<circle cx="339.1" cy="241.3" r=".46"/>
<circle cx="391.2" cy="243.8" r=".46"/>
<circle cx="419.1" cy="246.4" r=".46"/>
<circle cx="288.3" cy="299.7" r=".46"/>
<circle cx="340.4" cy="299.7" r=".46"/>
<circle cx="317.5" cy="252.7" r=".46"/>
<circle cx="317.5" cy="316.2" r=".46"/>
<circle cx="289.6" cy="281.9" r=".46"/>
<circle cx="299.7" cy="273.1" r=".46"/>
<circle cx="289.6" cy="241.3" r=".46"/>
<circle cx="289.6" cy="251.5" r=".46"/>
<circle cx="288.3" cy="142.2" r=".46"/>
<circle cx="252.7" cy="133.4" r=".46"/>
<circle cx="260.3" cy="125.7" r=".46"/>
<circle cx="288.3" cy="151.1" r=".46"/>
<circle cx="281.9" cy="125.7" r=".46"/>
<circle cx="306.1" cy="128.3" r=".46"/>
<circle cx="268.6" cy="125.7" r=".46"/>
<circle cx="228.6" cy="151.1" r=".46"/>
<circle cx="388.6" cy="64.1" r=".46"/>
<circle cx="374.6" cy="79.4" r=".46"/>
<circle cx="374.6" cy="67.3" r=".46"/>
<circle cx="212.7" cy="159.4" r=".46"/>
<circle cx="208.3" cy="148.6" r=".46"/>
<circle cx="201.9" cy="148.6" r=".46"/>
<circle cx="348" cy="76.8" r=".46"/>
<circle cx="325.8" cy="76.8" r=".46"/>
<circle cx="302.3" cy="74.3" r=".46"/>
<circle cx="302.3" cy="65.4" r=".46"/>
<circle cx="302.3" cy="90.8" r=".46"/>
<circle cx="229.9" cy="62.9" r=".46"/>
<circle cx="252.7" cy="118.1" r=".46"/>
<circle cx="245.1" cy="125.7" r=".46"/>
<circle cx="201.9" cy="109.2" r=".46"/>
<circle cx="229.9" cy="100.3" r=".46"/>
<circle cx="240" cy="223.5" r=".46"/>
<circle cx="248.9" cy="223.5" r=".46"/>
<circle cx="268" cy="223.5" r=".46"/>
<circle cx="240" cy="241.3" r=".46"/>
<circle cx="268" cy="251.5" r=".46"/>
<circle cx="226.1" cy="252.7" r=".46"/>
<circle cx="212.1" cy="252.7" r=".46"/>
<circle cx="160" cy="309.9" r=".46"/>
<circle cx="184.1" cy="265.4" r=".46"/>
<circle cx="190.5" cy="309.9" r=".46"/>
<circle cx="199.4" cy="309.9" r=".46"/>
<circle cx="168.9" cy="309.9" r=".46"/>
<circle cx="180.3" cy="321.3" r=".46"/>
<circle cx="190.5" cy="321.3" r=".46"/>
<circle cx="168.9" cy="321.3" r=".46"/>
</g>
<g font-size="8.8" fill="#0b0bd1">
<text x="160.7" y="47.4">MODULATOR/TRANSMITTER</text>
<text x="137.8" y="216.9">RECEIVER/</text>
<text x="137.8" y="227.1">DEMODULATOR</text>
</g>
<g font-size="7.1" fill="#0b0bd1">
<text x="168.3" y="65.8">INPUT</text>
<text x="423.1" y="261.4">OUTPUT</text>
</g>
<g font-size="5.3" fill="#0b0bd1">
<text x="273.7" y="168.7">Triangle</text>
<text x="300.4" y="168.7">Oscillator</text>
</g>
<g font-size="3.5" fill="#dd8500">
<text x="305.2" y="55">Level</text>
<text x="317.6" y="55">Shift</text>
<text x="336.5" y="54.7">Schmitt</text>
<text x="336.5" y="58.8">Trigger</text>
<text x="403.4" y="54.7">Transmit</text>
<text x="406.3" y="58.8">Module</text>
<text x="177.2" y="93.1">Frequency</text>
<text x="199" y="93.1">Adjust</text>
<text x="294.6" y="229.6">Sample</text>
<text x="311.2" y="229.6">&amp;</text>
<text x="317.1" y="229.6">Hold</text>
<text x="369.6" y="229.6">Filter</text>
<text x="194.9" y="237">Level</text>
<text x="153" y="244.6">Receive</text>
<text x="194.9" y="241.1">Shift</text>
<text x="153" y="248.7">Module</text>
<text x="247.8" y="249.7">Ramp</text>
<text x="250.1" y="253.8">Gen.</text>
<text x="289.6" y="340.1">One-Shot</text>
<text x="351.8" y="340.1">One-Shot</text>
</g>
<text font-size="3.5" fill="#b42d25" x="310.4" y="116">TRIANGLE_OUT</text>
<g font-size="2.8" fill="#83655e">
<text x="475" y="400.8">Title:</text>
<text x="484.5" y="400.8">Full</text>
<text x="492.2" y="400.8">System</text>
<text x="504.9" y="400.8">Schematic</text>
</g>
<g font-size="2.1" fill="#83655e">
<text x="475" y="387.9">Drawn</text>
<text x="482.9" y="387.9">By:</text>
<text x="487.5" y="387.9">Mark</text>
<text x="494" y="387.9">Vaughn</text>
<text x="475" y="393.9">Sheet:</text>
<text x="475" y="391.1">ZAM</text>
<text x="481" y="391.1">Industries,</text>
<text x="483.2" y="393.9">/Full</text>
<text x="490.2" y="393.9">Schematic/</text>
<text x="494.3" y="391.1">LLC</text>
<text x="475" y="396.6">File:</text>
<text x="481" y="396.6">04_TXRXFullSchema.kicad_sch</text>
<text x="475" y="406.8">KiCad</text>
<text x="475" y="404">Size:</text>
<text x="481.6" y="404">A2</text>
<text x="482.7" y="406.8">E.D.A.</text>
<text x="491.4" y="406.8">kicad</text>
<text x="497" y="404">Date:</text>
<text x="498.5" y="406.8">7.0.5</text>
<text x="503.9" y="404">2024-03-16</text>
<text x="560" y="404.2">Rev:</text>
<text x="560" y="406.8">Id:</text>
<text x="564" y="406.8">4/4</text>
<text x="566.2" y="404.2">0</text>
</g>
<g font-size="1.8" fill="#83655e">
<text x="35" y="11.8">1</text>
<text x="85" y="11.8">2</text>
<text x="135" y="11.8">3</text>
<text x="185" y="11.8">4</text>
<text x="235" y="11.8">5</text>
<text x="285" y="11.8">6</text>
<text x="335" y="11.8">7</text>
<text x="385" y="11.8">8</text>
<text x="435" y="11.8">9</text>
<text x="485" y="11.8">10</text>
<text x="535" y="11.8">11</text>
<text x="10.4" y="35.8">A</text>
<text x="582.4" y="35.8">A</text>
<text x="10.3" y="85.8">B</text>
<text x="582.3" y="85.8">B</text>
<text x="10.3" y="135.8">C</text>
<text x="582.3" y="135.8">C</text>
<text x="10.3" y="185.8">D</text>
<text x="582.3" y="185.8">D</text>
<text x="10.4" y="235.8">E</text>
<text x="582.4" y="235.8">E</text>
<text x="10.4" y="285.8">F</text>
<text x="582.4" y="285.8">F</text>
<text x="10.3" y="335.8">G</text>
<text x="582.3" y="335.8">G</text>
<text x="10.3" y="385.8">H</text>
<text x="582.3" y="385.8">H</text>
<text x="35" y="409.8">1</text>
<text x="85" y="409.8">2</text>
<text x="135" y="409.8">3</text>
<text x="185" y="409.8">4</text>
<text x="235" y="409.8">5</text>
<text x="285" y="409.8">6</text>
<text x="335" y="409.8">7</text>
<text x="385" y="409.8">8</text>
<text x="435" y="409.8">9</text>
<text x="485" y="409.8">10</text>
<text x="535" y="409.8">11</text>
</g>
<g font-size="1.8" fill="#353dd0">
<text x="372" y="52.3">+15V</text>
<text x="386" y="52.3">+15V</text>
<text x="287" y="54.8">+15V</text>
<text x="198.2" y="63.8">Banana</text>
<text x="206.6" y="63.8">Jack</text>
<text x="375.9" y="62.4">2K2</text>
<text x="391.8" y="61.2">3.3V</text>
<text x="231.1" y="68.8">1M</text>
<text x="292.1" y="66.2">680K</text>
<text x="312.4" y="66.2">680K</text>
<text x="355" y="68.1">47K</text>
<text x="389.9" y="71.3">2K2</text>
<text x="402.6" y="70">FS1000A</text>
<text x="227.9" y="75.1">GND</text>
<text x="292.1" y="75.1">680K</text>
<text x="340.3" y="77.7">1K</text>
<text x="362" y="75.1">LM393</text>
<text x="386.6" y="77.7">GND</text>
<text x="250.1" y="82.1">+15V</text>
<text x="288.2" y="85.9">+15V</text>
<text x="314.6" y="85.3">TL274</text>
<text x="216.8" y="94.2">TL274</text>
<text x="254" y="92.3">120R</text>
<text x="293.4" y="91.6">100K</text>
<text x="306.1" y="91.6">100K</text>
<text x="396.1" y="91.6">GND</text>
<text x="182.2" y="101.2">+15V</text>
<text x="311.7" y="96.7">GND</text>
<text x="255.3" y="102.4">PNP</text>
<text x="178.4" y="111.3">10K</text>
<text x="186.1" y="120.2">150K</text>
<text x="182.8" y="127.8">GND</text>
<text x="358.1" y="131">+15V</text>
<text x="380.9" y="131">+15V</text>
<text x="182.8" y="138">+15V</text>
<text x="296.2" y="137.4">TL274</text>
<text x="203.2" y="139.3">100K</text>
<text x="215.9" y="141.8">100K</text>
<text x="269.9" y="139.3">0.01uF</text>
<text x="296.5" y="143.1">1K8</text>
<text x="405.8" y="139.3">LM393</text>
<text x="193.1" y="149.4">100K</text>
<text x="266.6" y="149.4">GND</text>
<text x="274.3" y="146.2">+15V</text>
<text x="362" y="146.2">Opamp_Quad</text>
<text x="384.8" y="146.2">LM393</text>
<text x="180.3" y="150.7">10K</text>
<text x="199.3" y="155.8">+15V</text>
<text x="255.3" y="153.2">NPN</text>
<text x="280.7" y="152">12K</text>
<text x="292.1" y="152">12K</text>
<text x="183.4" y="160.8">GND</text>
<text x="205.1" y="160.2">100K</text>
<text x="215.3" y="160.2">100K</text>
<text x="220.7" y="156.4">TLV274</text>
<text x="297.7" y="157">GND</text>
<text x="358.7" y="158.9">GND</text>
<text x="381.5" y="158.9">GND</text>
<text x="221.5" y="164.7">GND</text>
<text x="254" y="163.4">120R</text>
<text x="250.7" y="171">GND</text>
<text x="265.4" y="219.3">+15V</text>
<text x="250.2" y="233.2">10K</text>
<text x="269.2" y="233.2">100R</text>
<text x="393.1" y="231.3">0.001uF</text>
<text x="209.5" y="234.5">+15V</text>
<text x="227.1" y="237">PNP</text>
<text x="259.1" y="237">10K</text>
<text x="326.1" y="234.8">CD4066BE</text>
<text x="352.7" y="239.6">TL082</text>
<text x="213.4" y="245.9">1K</text>
<text x="227.3" y="245.9">1K</text>
<text x="269.2" y="244.7">PNP</text>
<text x="313.4" y="242.4">CD4066BE</text>
<text x="371.5" y="244.7">15K</text>
<text x="381.6" y="244.7">39K</text>
<text x="407.3" y="242.1">TL082</text>
<text x="431.8" y="247.3">Banana</text>
<text x="440.2" y="247.3">Jack</text>
<text x="165.3" y="254.8">MX-RM-5V</text>
<text x="183.4" y="252.3">+5V</text>
<text x="334.4" y="254.8">100pF</text>
<text x="383.9" y="254.8">470pF</text>
<text x="260.1" y="262.4">0.01uF</text>
<text x="296.6" y="258">CD4066BE</text>
<text x="339.6" y="261.2">GND</text>
<text x="389.2" y="262.4">GND</text>
<text x="196.2" y="266.3">10K</text>
<text x="214.6" y="267.5">NPN</text>
<text x="266" y="272.6">GND</text>
<text x="272.6" y="275.1">CD4066BE</text>
<text x="183.4" y="280.2">GND</text>
<text x="210.1" y="280.2">GND</text>
<text x="287.6" y="286.6">GND</text>
<text x="412.7" y="292.9">+15V</text>
<text x="271.7" y="295.5">+15V</text>
<text x="297.8" y="298.6">0.01uF</text>
<text x="323.8" y="295.5">+15V</text>
<text x="349.9" y="298.6">0.01uF</text>
<text x="387.3" y="298">+15V</text>
<text x="438.1" y="298">+15V</text>
<text x="154.9" y="304.4">+15V</text>
<text x="199.9" y="304.4">+5V</text>
<text x="279.4" y="300.5">1K</text>
<text x="300.3" y="305.6">GND</text>
<text x="330.8" y="300.5">2K2</text>
<text x="352.3" y="305.6">GND</text>
<text x="176.6" y="306.9">LM7805</text>
<text x="271.7" y="308.2">+15V</text>
<text x="290.9" y="308.2">4538</text>
<text x="323.8" y="308.2">+15V</text>
<text x="343" y="308.2">4538</text>
<text x="393.7" y="314.5">CD4066BE</text>
<text x="424.2" y="314.5">4538</text>
<text x="442" y="314.5">TL082</text>
<text x="160.7" y="319.6">0.1uF</text>
<text x="169.6" y="320.2">220uF</text>
<text x="191.1" y="320.2">220uF</text>
<text x="200" y="319.6">0.1uF</text>
<text x="272.3" y="320.9">GND</text>
<text x="324.4" y="320.9">GND</text>
<text x="178.3" y="327.2">GND</text>
<text x="387.9" y="328.5">GND</text>
<text x="438.7" y="328.5">GND</text>
<text x="413.3" y="333.6">GND</text>
<text x="282.5" y="339.9">GND</text>
<text x="334.6" y="339.9">GND</text>
</g>
<g font-size="1.8" fill="#655885">
<text x="375.9" y="59.9">R28</text>
<text x="391.8" y="58.6">D7</text>
<text x="208.5" y="61.2">J1</text>
<text x="292.7" y="63.7">R18</text>
<text x="313.1" y="63.7">R23</text>
<text x="355" y="65.6">R26</text>
<text x="231.1" y="66.2">R10</text>
<text x="389.9" y="68.8">R30</text>
<text x="402.6" y="67.5">U10</text>
<text x="292.7" y="72.6">R19</text>
<text x="339.7" y="75.1">R25</text>
<text x="363.2" y="72.6">U8A</text>
<text x="315.5" y="82.7">U4B</text>
<text x="254" y="89.7">R11</text>
<text x="294" y="89.1">R20</text>
<text x="306.7" y="89.1">R22</text>
<text x="217.7" y="91.6">U4D</text>
<text x="255.3" y="99.9">Q3</text>
<text x="178.5" y="108.8">RV1</text>
<text x="186.1" y="117.7">R1</text>
<text x="245.1" y="121.5">D3</text>
<text x="257.8" y="121.5">D5</text>
<text x="245.1" y="131.6">D4</text>
<text x="257.8" y="131.6">D6</text>
<text x="203.2" y="136.7">R4</text>
<text x="269.9" y="134.2">C6</text>
<text x="297.1" y="134.8">U4C</text>
<text x="407" y="136.7">U8B</text>
<text x="217.1" y="139.3">R8</text>
<text x="362" y="143.7">U9E</text>
<text x="384.8" y="143.7">U8C</text>
<text x="180.4" y="148.1">RV2</text>
<text x="194.3" y="146.9">R2</text>
<text x="280.7" y="149.4">R16</text>
<text x="292.1" y="149.4">R17</text>
<text x="296.5" y="145.6">R21</text>
<text x="222.3" y="153.9">U3A</text>
<text x="255.3" y="150.7">Q4</text>
<text x="254" y="160.8">R12</text>
<text x="206.3" y="162.8">R5</text>
<text x="216.5" y="162.8">R7</text>
<text x="250.2" y="227.5">RV3</text>
<text x="228.5" y="229.4">Q2</text>
<text x="241.3" y="228.2">D1</text>
<text x="269.2" y="230.7">R14</text>
<text x="326.1" y="232.3">U5A</text>
<text x="385.4" y="231.3">C10</text>
<text x="241.3" y="238.3">D2</text>
<text x="259.1" y="234.5">R13</text>
<text x="269.2" y="239.6">Q5</text>
<text x="313.4" y="239.9">U5D</text>
<text x="353.7" y="237">U7A</text>
<text x="408.2" y="239.6">U7B</text>
<text x="213.4" y="243.4">R6</text>
<text x="227.3" y="243.4">R9</text>
<text x="371.5" y="242.1">R27</text>
<text x="381.6" y="242.1">R29</text>
<text x="431.8" y="244.7">J2</text>
<text x="337.7" y="249.7">C8</text>
<text x="386.1" y="249.7">C11</text>
<text x="169.5" y="252.3">U1</text>
<text x="264.1" y="257.4">C5</text>
<text x="296.6" y="255.5">U5B</text>
<text x="196.8" y="263.7">R3</text>
<text x="214.6" y="265">Q1</text>
<text x="278.6" y="272.6">U5C</text>
<text x="278.8" y="298">R15</text>
<text x="291.4" y="298.6">C7</text>
<text x="330.8" y="298">R24</text>
<text x="343.5" y="298.6">C9</text>
<text x="179" y="304.4">U2</text>
<text x="290.9" y="305.6">U6A</text>
<text x="342.8" y="305.6">U6B</text>
<text x="393.7" y="312">U5E</text>
<text x="424.2" y="312">U6C</text>
<text x="442" y="312">U7C</text>
<text x="160.7" y="314.5">C1</text>
<text x="169.6" y="314.5">C2</text>
<text x="191.1" y="314.5">C3</text>
<text x="200" y="314.5">C4</text>
</g>
<g font-size="1.8" fill="#848484">
<text x="307.3" y="74">6</text>
<text x="320" y="76.6">7</text>
<text x="355.6" y="76.6">3</text>
<text x="307.3" y="79.1">5</text>
<text x="355.6" y="81.7">2</text>
<text x="368.3" y="79.1">1</text>
<text x="212.1" y="97.5">12</text>
<text x="224.8" y="100.1">14</text>
<text x="184.5" y="106.7" transform="rotate(-90 184.5 106.7)">1</text>
<text x="212.1" y="102.6">13</text>
<text x="184.5" y="113.1" transform="rotate(-90 184.5 113.1)">3</text>
<text x="187.3" y="109">2</text>
<text x="291.4" y="125.5">9</text>
<text x="290.8" y="130.6">10</text>
<text x="304.1" y="128">8</text>
<text x="360.4" y="139.1" transform="rotate(-90 360.4 139.1)">4</text>
<text x="383.3" y="139.1" transform="rotate(-90 383.3 139.1)">8</text>
<text x="401.9" y="142.6">5</text>
<text x="185.2" y="146.1" transform="rotate(-90 185.2 146.1)">3</text>
<text x="187.9" y="148.3">2</text>
<text x="211.4" y="148.3">2</text>
<text x="401.9" y="147.7">6</text>
<text x="414.6" y="145.2">7</text>
<text x="185.2" y="152.4" transform="rotate(-90 185.2 152.4)">1</text>
<text x="211.4" y="153.4">3</text>
<text x="224.1" y="150.9">1</text>
<text x="360.4" y="151.1" transform="rotate(-90 360.4 151.1)">11</text>
<text x="383.3" y="150.5" transform="rotate(-90 383.3 150.5)">4</text>
<text x="248.7" y="227.4" transform="rotate(-90 248.7 227.4)">1</text>
<text x="248.7" y="233.7" transform="rotate(-90 248.7 233.7)">3</text>
<text x="251.4" y="229.6">2</text>
<text x="323.2" y="237.2">1</text>
<text x="335.9" y="237.2">2</text>
<text x="309.9" y="244.9">11</text>
<text x="322.6" y="244.9">10</text>
<text x="329.9" y="242.6" transform="rotate(-90 329.9 242.6)">13</text>
<text x="347.3" y="241">3</text>
<text x="360" y="243.6">1</text>
<text x="401.9" y="243.6">5</text>
<text x="317.2" y="250.2" transform="rotate(-90 317.2 250.2)">12</text>
<text x="347.3" y="246.1">2</text>
<text x="401.9" y="248.7">6</text>
<text x="414.6" y="246.1">7</text>
<text x="293.1" y="254.7" transform="rotate(-90 293.1 254.7)">4</text>
<text x="296.5" y="260.1">5</text>
<text x="285.5" y="267.4" transform="rotate(-90 285.5 267.4)">8</text>
<text x="293.1" y="267.4" transform="rotate(-90 293.1 267.4)">3</text>
<text x="288.9" y="272.8">6</text>
<text x="285.5" y="280.1" transform="rotate(-90 285.5 280.1)">9</text>
<text x="415" y="301" transform="rotate(-90 415 301)">16</text>
<text x="173.3" y="309.6">1</text>
<text x="186" y="309.6">3</text>
<text x="288" y="306.7" transform="rotate(-90 288 306.7)">2</text>
<text x="340.1" y="306.7" transform="rotate(-90 340.1 306.7)">2</text>
<text x="389.6" y="307.3" transform="rotate(-90 389.6 307.3)">14</text>
<text x="440.4" y="307.4" transform="rotate(-90 440.4 307.4)">8</text>
<text x="180.1" y="316.9" transform="rotate(-90 180.1 316.9)">2</text>
<text x="277.5" y="312.2">3</text>
<text x="277.5" y="316">4</text>
<text x="297.8" y="316">6</text>
<text x="329.5" y="312.2">3</text>
<text x="329.5" y="316">4</text>
<text x="349.9" y="316">6</text>
<text x="277.5" y="323.6">5</text>
<text x="297.8" y="323.6">7</text>
<text x="329.5" y="323.6">5</text>
<text x="349.9" y="323.6">7</text>
<text x="389.6" y="319.4" transform="rotate(-90 389.6 319.4)">7</text>
<text x="440.4" y="318.8" transform="rotate(-90 440.4 318.8)">4</text>
<text x="415" y="325.8" transform="rotate(-90 415 325.8)">8</text>
<text x="284.2" y="332.1" transform="rotate(-90 284.2 332.1)">1</text>
<text x="336.3" y="332.1" transform="rotate(-90 336.3 332.1)">1</text>
</g>
<g font-size="1.8" fill="#15005e">
<text x="357.6" y="77.7">+</text>
<text x="403.1" y="73.9">VCC</text>
<text x="309.8" y="80.2">+</text>
<text x="403.1" y="80.2">DATA</text>
<text x="403.1" y="86.6">GND</text>
<text x="215.1" y="98.6">+</text>
<text x="245.7" y="100.1">B</text>
<text x="252.5" y="97.2" transform="rotate(-90 252.5 97.2)">E</text>
<text x="252.5" y="104.8" transform="rotate(-90 252.5 104.8)">C</text>
<text x="293.9" y="131.6">+</text>
<text x="361.5" y="143.6" transform="rotate(-90 361.5 143.6)">V+</text>
<text x="384.4" y="143.3" transform="rotate(-90 384.4 143.3)">V+</text>
<text x="404" y="143.7">+</text>
<text x="252.5" y="148" transform="rotate(-90 252.5 148)">C</text>
<text x="361.5" y="147.4" transform="rotate(-90 361.5 147.4)">V-</text>
<text x="384.4" y="147.8" transform="rotate(-90 384.4 147.8)">V-</text>
<text x="213.9" y="154.5">+</text>
<text x="245.7" y="150.9">B</text>
<text x="252.5" y="155.6" transform="rotate(-90 252.5 155.6)">E</text>
<text x="227.9" y="232.2">B</text>
<text x="234.7" y="229.2" transform="rotate(-90 234.7 229.2)">E</text>
<text x="234.7" y="236.9" transform="rotate(-90 234.7 236.9)">C</text>
<text x="267.7" y="238.1" transform="rotate(-90 267.7 238.1)">E</text>
<text x="260.9" y="241">B</text>
<text x="267.7" y="245.8" transform="rotate(-90 267.7 245.8)">C</text>
<text x="349.4" y="242.1">+</text>
<text x="404" y="244.7">+</text>
<text x="175.4" y="259.9">VCC</text>
<text x="211.8" y="262.3" transform="rotate(-90 211.8 262.3)">C</text>
<text x="174.7" y="267.5">DATA</text>
<text x="174.7" y="265">DATA</text>
<text x="205" y="265.2">B</text>
<text x="211.8" y="269.9" transform="rotate(-90 211.8 269.9)">E</text>
<text x="175.2" y="272.6">GND</text>
<text x="175.5" y="310.7">VI</text>
<text x="182.6" y="310.7">VO</text>
<text x="416.1" y="306.5" transform="rotate(-90 416.1 306.5)">VDD</text>
<text x="441.5" y="311.5" transform="rotate(-90 441.5 311.5)">V+</text>
<text x="181.2" y="314.7" transform="rotate(-90 181.2 314.7)">GND</text>
<text x="281.2" y="313.2">R</text>
<text x="281.2" y="317.1">Clk+</text>
<text x="289.1" y="313.8" transform="rotate(-90 289.1 313.8)">RxCx</text>
<text x="293.9" y="317.1">Q</text>
<text x="333.2" y="313.2">R</text>
<text x="333.2" y="317.1">Clk+</text>
<text x="341.2" y="313.8" transform="rotate(-90 341.2 313.8)">RxCx</text>
<text x="346" y="317.1">Q</text>
<text x="390.7" y="317" transform="rotate(-90 390.7 317)">V_{SS}V_{DD}</text>
<text x="441.5" y="316.1" transform="rotate(-90 441.5 316.1)">V-</text>
<text x="416.1" y="322.1" transform="rotate(-90 416.1 322.1)">VSS</text>
<text x="281.2" y="324.7">Clk-</text>
<text x="285.3" y="328.4" transform="rotate(-90 285.3 328.4)">Cx</text>
<text x="293.9" y="324.7">~{Q}</text>
<text x="333.2" y="324.7">Clk-</text>
<text x="337.4" y="328.4" transform="rotate(-90 337.4 328.4)">Cx</text>
<text x="346" y="324.7">~{Q}</text>
</g>
<g font-size="1.8" fill="#000084">
<text x="411.6" y="80.2">TX</text>
<text x="168.2" y="266.3">RX</text>
</g>
<g font-size="1.8" fill="#dd8500">
<text x="190.3" y="109">15V to</text>
<text x="197.9" y="109">14V</text>
<text x="327.6" y="119.1">12Vpk-pk</text>
<text x="278.1" y="295.7">RC =</text>
<text x="284.4" y="295.7">1% of</text>
<text x="291.2" y="295.7">cycle</text>
<text x="297.1" y="295.7">time</text>
<text x="330.2" y="295.7">RC =</text>
<text x="336.5" y="295.7">2% of</text>
<text x="343.2" y="295.7">cycle</text>
<text x="349.2" y="295.7">time</text>
</g>
<g font-size="1.8" fill="#02846f">
<text x="189.5" y="136.8">Symmetry</text>
<text x="194.6" y="138.8">Trim</text>
<text x="245.7" y="222.6">Offset</text>
<text x="252.5" y="222.6">Calibrate</text>
</g>
<g font-size="1.8" fill="#b42d25">
<text x="317.1" y="261.8" transform="rotate(-90 317.1 261.8)">CAPTURE</text>
<text x="300.4" y="272.7">RESET</text>
<text x="300.1" y="315.9">CAPTURE</text>
<text x="353.5" y="315.9">RESET</text>
</g>
</svg>
